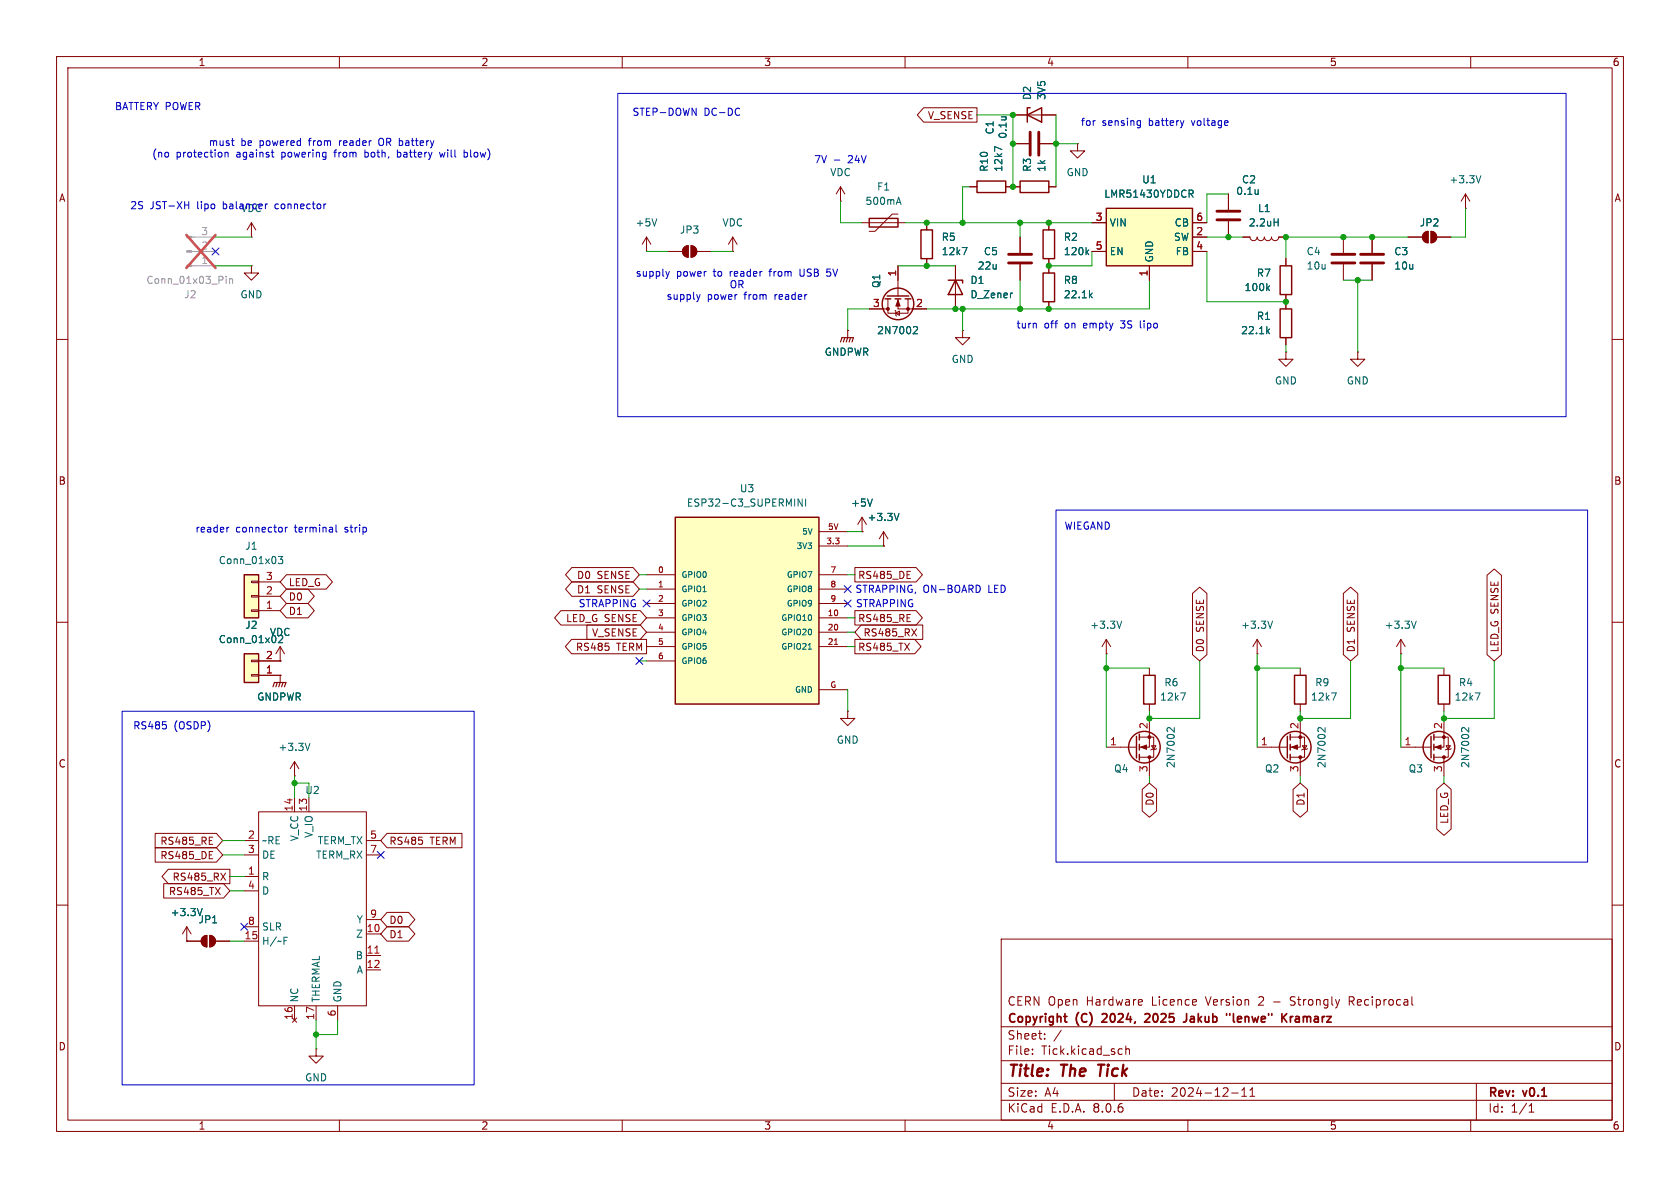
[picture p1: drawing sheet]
<svg xmlns="http://www.w3.org/2000/svg" width="297mm" height="210mm" viewBox="0 0 297 210" stroke-linecap="round" stroke-linejoin="round" font-family="sans-serif">
<g fill="none" stroke="#840000" stroke-width=".18">
<path d="M10 10h277v190h-277zM12 12h273v186h-273zM60 10v2M110 10v2M160 10v2M210 10v2M260 10v2M152.4 39.4h7.6M158.7 37.8h-1l-3 3.1h-1M171.4 33h1.3M177.8 33h2.5M179.1 20.3h7.6"/>
<path d="M179.1 25.4h2.8M183.9 25.4h2.8M185.4 33h1.3M185.4 39.4v1.2M190.5 25.4v1.3h1.3l-1.3 1.2-1.3-1.2h1.3M190.5 25.4h.1M217.2 34.3v2.8M217.2 39.1v2.8M259.1 36.8h.1M259.1 34.3l-.8 1.3M259.1 34.3v2.5M259.1 34.3l.7 1.3"/>
<path d="M10 60h2M118.1 44.5h2.5M120.9 43.7l.8-.3v2.1a1.02 1.02 0 0 1-1-.7 1.02 1.02 0 0 1 .2-1.1zM122.2 43.4a1.02 1.02 0 0 1 1 1.1 1.02 1.02 0 0 1-1 1zM123.2 44.5h2.5M149.9 58.4h.1M149.9 58.4v1.3M153.7 54.6h3.3M157 52.8v2.6h3.5v-2.6M158.2 54.9l.2 .1v.8l.1 .1M158.4 55.4l.6-.4v.8zM158.7 52.8v1.8h5.1"/>
<path d="M158.7 47v5.3M170.2 58.4v1.3h1.2l-1.2 1.3-1.3-1.3h1.3M170.2 58.4h.1M180.3 41.9v2.8M180.3 46.7v2.8M185.4 45.7v2.6M185.4 53.3v1.3M285 60h2M227.3 62.2v1.3h1.3l-1.3 1.3-1.2-1.3h1.2M227.3 62.2h.1M240 62.2v1.3h1.3l-1.3 1.3-1.2-1.3h1.2M240 62.2h.1"/>
<path d="M152.4 94h.1M152.4 91.4l-.8 1.3M152.4 91.4v2.6M152.4 91.4l.8 1.3M156.2 96.5h.1M156.2 94l-.8 1.3M156.2 94v2.5M156.2 94l.8 1.3M10 110h2M195.6 115.6h.1M195.6 113l-.8 1.3M195.6 113v2.6"/>
<path d="M195.6 113l.7 1.3M203.2 118.1v1.3M222.2 115.6h.1M222.2 113l-.7 1.3M222.2 113v2.6M222.2 113l.8 1.3M247.6 115.6h.1M247.6 113l-.7 1.3M247.6 113v2.6M247.6 113l.8 1.3M285 110h2M52.1 137.2h.1"/>
<path d="M52.1 134.6v2.6M52.1 134.6l-.8 1.3M52.1 134.6l.7 1.3M149.9 125.7v1.3h1.2l-1.2 1.3-1.3-1.3h1.3M149.9 125.7h.1M203.2 124.5v1.2M222.2 132.1h5.4M228.1 130.3h2.5v3.6h-2.5M229.9 127v5.1h-1.8M229.9 133.9v3.3M230.3 131.8h.7l-.4 .7zM231.1 132.3l-.1 .2h-.7l-.2 .1"/>
<path d="M10 160h2M43.2 154.9h2.5M43.2 148.6h2.5M43.2 151.1h2.5M43.2 157.5h2.5M45.7 143.5h19.1v34.3h-19.1zM52.1 141v2.5M54.6 141v2.5M64.8 148.6h2.5M64.8 151.1h2.5M285 160h2M33 166.4h.1"/>
<path d="M33 166.4h2.6M33 163.8l-.7 1.3M33 163.8v2.6M33 163.8l.8 1.3M35.9 165.7l.7-.3v2a1.02 1.02 0 0 1-1-.6 1.02 1.02 0 0 1 .3-1.1zM37.1 165.4a1.02 1.02 0 0 1 1 1 1.02 1.02 0 0 1-1 1zM38.1 166.4h2.5M43.2 166.4h2.5M43.2 163.8h2.5M52.1 177.8v2.5M55.9 177.8v2.5M59.7 177.8v2.5"/>
<path d="M64.8 165.1h2.5M64.8 168.9h2.5M64.8 171.5h2.5M64.8 162.6h2.5M177 166h108v32h-108zM201.7 176.7l.3 .4-.8 .1M201.9 177.6l-.2 .1M228.1 177.6l.2 .1M228.2 176.3l-.1 .2 .1 .3M238.5 177h.6M239.1 176.2h-.6v1.5M249.7 177.6l.1 .1"/>
<path d="M55.9 185.4v1.3h1.2l-1.2 1.3-1.3-1.3h1.3M55.9 185.4h.1M60 198v2M110 198v2M160 198v2M177 194.5h108M177 191.5h108M177 187.5h108M177 181.5h108M182.5 186.3v.1M182.5 185.5v.1M184.7 183.6v.1"/>
<path d="M184.7 182.8v.1M187.6 182.1l-1.3 2M197 191.5v3M198.2 185.4l.2 .1M198.4 186.3l-.2 .1M199 184.9v1.5M199 185.5l.2-.1 .4 .1 .1 .9M210 198v2M217.7 193.2h1.2M219.5 193.8h.9M219.5 192.7l.5-.4v1.5M221 193.8h.8"/>
<path d="M221 192.7l.4-.4v1.5M260 198v2M261 191.5v6.5M270.3 196.6h.9M270.3 195.5l.4-.4v1.5"/>
</g>
<path d="M194.1 188.2h1.2M194.7 188.2l-.3 2" fill="none" stroke="#840000" stroke-width=".4"/>
<g fill="none" stroke="#840000" stroke-width=".3">
<path d="M188.1 179.7h.5M194.9 179.3h-.1M195.6 179.8l-.8 .9h.9M203.1 179.3l-.5-.1-.2 .1M203.2 179.8l-.9 .9h1M209.8 179.2v1.1a.48 .48 0 0 1-.6 .4M210.6 179.7l-.1 .1M218.1 179.2v1.3l.2 .2M218.8 179.8v.8M228.1 179.7v1M228.6 179.7l-.3 .1-.2 .2M229.2 179.7l-.1 .1"/>
<path d="M188.5 180.7h.1M210.6 180.1a.29 .29 0 0 0-.2 .3 .29 .29 0 0 0 .2 .3M219.5 180l-.7 .2M229.2 180.1a.29 .29 0 0 0-.2 .3 .29 .29 0 0 0 .2 .3"/>
</g>
<g fill="none" stroke="#840000" stroke-width=".25">
<path d="M182.1 19.1h-.5v2.5M153.7 38.6h5v1.5h-5zM172.7 32h5.1v2h-5.1zM180.3 32h5.1v2h-5.1zM181.6 20.3l2.5-1.2v2.5zM156.5 52.8h1M156.8 52.3h3.9M158.2 52.8h1.1M160 52.8h1M184.4 48.3h2v5h-2zM184.4 40.6h2v5.1h-2zM202.2 119.4h2v5.1h-2z"/>
<path d="M227.6 130.2v3.8M228.1 129.8v1M228.1 131.6v1M228.1 133.4v1"/>
<circle cx="158.7" cy="53.7" r="2.79"/>
<circle cx="229" cy="132.1" r="2.79"/>
</g>
<path d="M149.4 59.7l-.3 .8M149.9 59.7l-.3 .8M150.4 59.7l-.3 .8M148.6 60.5l.2-.8h2.1l-.3 .8" fill="none" stroke="#840000" stroke-width=".2"/>
<path d="M182.1 23.4v4M183.6 23.4v4M215.1 38.9h4.1M215.1 37.3h4.1M178.3 46.5h4.1M178.3 45h4.1" fill="none" stroke="#840000" stroke-width=".51"/>
<g fill="none" stroke="#006464" stroke-width=".18">
<path d="M158.6 35.8h.6M158.9 34.9l.4 1.2M177 20.7h.9M177.1 26.4l-1.3-.5v.8M177.8 20.7h.1M222.4 33.5v.9M222.4 34.2v.1M261.8 31.1l-.4 1.2M161.7 57.7l.4 .1 .1 .3-.8 .9h.8M192.1 44.5l.4 .5M192.5 44.2l-.5 .5M192.7 52.2l.4 .4"/>
<path d="M193.1 51.8l-.5 .5M154.2 88.2l-.4 1.3M158.9 90.7l-.4 1.3M198.3 109.8l-.4 1.3M225 109.8l-.5 1.3M250.4 109.8l-.5 1.3M54.8 131.4l-.4 1.3M208.7 122.5h.9l-.6 1.3M234.3 128.6v.8l-.9-.8-.3 .1-.1 .5M35.7 160.6l-.4 1.3M50.2 165.7h.6"/>
</g>
<g fill="#840000" stroke="#840000" stroke-width=".18">
<path d="M158.7 53.1l.4 1h-.7z"/>
<path d="M122.2 43.4a1.02 1.02 0 0 1 1 1.1 1.02 1.02 0 0 1-1 1z"/>
<path d="M120.9 43.7l.8-.3v2.1a1.02 1.02 0 0 1-1-.7 1.02 1.02 0 0 1 .2-1.1z"/>
<path d="M37.1 165.4a1.02 1.02 0 0 1 1 1 1.02 1.02 0 0 1-1 1z"/>
<path d="M35.9 165.7l.7-.3v2a1.02 1.02 0 0 1-1-.6 1.02 1.02 0 0 1 .3-1.1z"/>
<path d="M228.3 132.1l1.1-.4v.8z"/>
<circle cx="160.5" cy="54.6" r=".25"/>
<circle cx="157" cy="54.6" r=".25"/>
<circle cx="229.9" cy="130.3" r=".25"/>
<circle cx="229.9" cy="133.9" r=".25"/>
</g>
<path d="M66.3 168.5h.7" fill="none" stroke="#a90000" stroke-width=".18"/>
<path d="M195.6 36.8h15.2v10.2h-15.2z" fill="#ffffc2"/>
<g fill="none" stroke="#840000" stroke-width=".25">
<path d="M195.6 36.8h15.2v10.2h-15.2zM226.3 54.6h2v5.1h-2zM226.3 47h2v5.1h-2zM254.3 119.4h2v5.1h-2zM200.9 130.2v3.8M201.4 129.8v1M201.4 131.6v1M201.4 133.4v1M253 130.2v3.8M253.5 129.8v1M253.5 131.6v1M253.5 133.4v1"/>
<circle cx="202.3" cy="132.1" r="2.79"/>
<circle cx="254.4" cy="132.1" r="2.79"/>
</g>
<g fill="none" stroke="#840000" stroke-width=".18">
<path d="M193 39.4h2.6M210.8 39.4h2.6M193 44.5h2.6M203.2 47v2.5M210.8 41.9h2.6M210.8 44.5h2.6M219.7 41.9h1.3a.64 .64 0 0 0 .6 .6 .64 .64 0 0 0 .6-.6 .64 .64 0 0 0 .7 .6 .64 .64 0 0 0 .6-.6 .64 .64 0 0 0 .7 .6 .64 .64 0 0 0 .6-.6 .64 .64 0 0 0 .6 .6 .64 .64 0 0 0 .7-.6h1.2M227.3 45.7v1.3M227.3 52.1v2.5M227.3 59.7v1.3M237.5 41.9v2.8M237.5 46.7v2.8"/>
<path d="M242.6 41.9v2.8M242.6 46.7v2.8M248.9 41.9h2.6M251.8 41.2l.7-.3v2a1.02 1.02 0 0 1-1-.6 1.02 1.02 0 0 1 .3-1.1zM253 40.9a1.02 1.02 0 0 1 1 1 1.02 1.02 0 0 1-1 1zM254 41.9h2.5M49.5 116.8h.1M49.5 114.3l-.7 1.3M49.5 114.3v2.5M49.5 114.3l.8 1.3M255.3 118.1v1.3M195.6 132.1h5.3"/>
<path d="M201.4 130.3h2.6v3.6h-2.6M203.2 127v5.1h-1.8M203.2 133.9v3.3M203.6 131.8h.7l-.3 .7zM204.5 132.3l-.2 .2h-.7l-.1 .1M247.6 132.1h5.4M253.5 130.3h2.5v3.6h-2.5M255.3 127v5.1h-1.8M255.3 124.5v1.2M255.3 133.9v3.3M255.7 131.8h.7l-.4 .7zM256.5 132.3l-.1 .2h-.7l-.2 .1"/>
</g>
<path d="M210.2 33.6h.5l.2 .2-.1 .4-.6 .1M210.5 34.3l.4 .6M225.2 39.3h.8M226 38.7v1.2M224.1 58.5l.3 .5M224.1 50.9l.3 .5M224.4 58.2l-.4 .4M224.4 50.5l-.4 .5M207.6 128.6v.8l-.9-.8-.3 .1-.1 .5M259.7 128.6v.8l-.9-.8-.3 .1-.1 .5M260.8 122.5h.8l-.5 1.3" fill="none" stroke="#006464" stroke-width=".18"/>
<g fill="#840000" stroke="#840000" stroke-width=".18">
<path d="M201.7 132.1l1-.4v.8z"/>
<path d="M251.8 41.2l.7-.3v2a1.02 1.02 0 0 1-1-.6 1.02 1.02 0 0 1 .3-1.1z"/>
<path d="M253 40.9a1.02 1.02 0 0 1 1 1 1.02 1.02 0 0 1-1 1z"/>
<path d="M253.7 132.1l1.1-.4v.8z"/>
<circle cx="203.2" cy="130.3" r=".25"/>
<circle cx="203.2" cy="133.9" r=".25"/>
<circle cx="255.3" cy="130.3" r=".25"/>
<circle cx="255.3" cy="133.9" r=".25"/>
</g>
<path d="M235.5 46.5h4M235.5 45h4M240.5 46.5h4.1M240.5 45h4.1" fill="none" stroke="#840000" stroke-width=".51"/>
<path d="M43.2 115.6h2.5v5.1h-2.5z" fill="#ffffc2"/>
<g fill="none" stroke="#840000" stroke-width=".18">
<path d="M44.4 39.4l-.7 1.2M44.4 39.4v2.5M44.4 39.4l.8 1.2M148.6 35.6h.1M148.6 33l-.8 1.3M148.6 33v2.6M148.6 33l.8 1.3M163.8 39.4v1.2M44.4 41.9h.1M44.4 47v1.3h1.3l-1.3 1.2-1.2-1.2h1.2M44.4 47h.1M114.3 44.5h.1"/>
<path d="M114.3 41.9l-.8 1.3M114.3 41.9v2.6M114.3 41.9l.8 1.3M129.5 44.5h.1M129.5 41.9l-.7 1.3M129.5 41.9v2.6M129.5 41.9l.8 1.3M163.8 45.7v1.3M44.4 116.7h1.3v.3h-1.3zM44.4 119.3h1.3v.2h-1.3zM45.7 119.4h3.8M45.7 116.8h3.8"/>
<path d="M49.5 119.4h.1M49.5 119.4v1.3M229.9 118.1v1.3M229.9 124.5v1.2"/>
</g>
<path d="M162.8 40.6h2v5.1h-2zM43.2 115.6h2.5v5.1h-2.5zM228.9 119.4h2v5.1h-2z" fill="none" stroke="#840000" stroke-width=".25"/>
<path d="M116.1 38.7l-.4 1.2M170.1 43.8h.9l-.6 1.2M49.9 112.9l-.7 .7h.8M235.4 122.5h.8l-.5 1.3" fill="none" stroke="#006464" stroke-width=".18"/>
<path d="M48.3 121.4l.2-.7h2l-.2 .7M49 120.7l-.2 .7M49.5 120.7l-.2 .7M50 120.7l-.2 .7" fill="none" stroke="#840000" stroke-width=".2"/>
<path d="M33.9 41.9h4.2M33.9 44.5h4.2M33.9 47h4.2" fill="none" stroke="#a1a1a1" stroke-width=".18"/>
<g fill="#a1a1a1" stroke="#a1a1a1" stroke-width=".18">
<path d="M33 41.8h.9v.2h-.9z"/>
<path d="M33 44.3h.9v.3h-.9z"/>
<path d="M33 46.9h.9v.2h-.9z"/>
</g>
<path d="M40 48.8v.2M40 49.3v.8M40.6 49.3v.8M40.6 49.4l.2-.1h.3v.8" fill="none" stroke="#989898" stroke-width=".18"/>
<path d="M32.9 41.5l5.2 5.9M38.1 41.5l-5.2 5.9" fill="none" stroke="#e75356" stroke-width=".46"/>
<path d="M43.2 101.6h2.5v7.6h-2.5z" fill="#ffffc2"/>
<path d="M168.9 47v7.6M44.4 102.7h1.3v.3h-1.3zM44.4 105.3h1.3v.2h-1.3zM44.4 107.8h1.3v.3h-1.3zM45.7 108h3.8M45.7 105.4h3.8M45.7 102.9h3.8" fill="none" stroke="#840000" stroke-width=".18"/>
<path d="M167.6 49.5h2.6v.5M168.9 49.5l1.3 2.6h-2.6zM43.2 101.6h2.5v7.6h-2.5z" fill="none" stroke="#840000" stroke-width=".25"/>
<path d="M178.9 51.8h.1M49.2 98.4h.8l-.4 .5 .3 .1v.5l-.2 .1-.5-.1" fill="none" stroke="#006464" stroke-width=".18"/>
<path d="M119.4 91.4h25.4v33.1h-25.4z" fill="#ffffc2"/>
<path d="M119.4 91.4h25.4v33.1h-25.4z" fill="none" stroke="#840000" stroke-width=".25"/>
<g fill="none" stroke="#840000" stroke-width=".18">
<path d="M163.3 19h9.4v2.6h-9.4l-1.1-1.3zM163.8 39.4v1.2M171.4 33h1.3M177.8 33h2.5M179.1 25.4h2.8M179.1 20.3h2.5M183.9 25.4h2.8M184.1 20.3h2.6M185.4 33h1.3M185.4 39.4v1.2M193 39.4h2.6M210.8 39.4h2.6"/>
<path d="M217.2 34.3v2.8M217.2 39.1v2.8M149.9 58.4h.1M153.7 54.6h2.5M158.7 47v2.5M161.3 54.6h2.5M163.8 45.7v1.3M168.9 47v2.5M168.9 52.1v2.5M180.3 41.9v2.8M180.3 46.7v2.8M185.4 45.7v2.6"/>
<path d="M185.4 53.3v1.3M193 44.5h2.6M203.2 47v2.5M210.8 41.9h2.6M210.8 44.5h2.6M219.7 41.9h1.3M226.1 41.9h1.2M227.3 45.7v1.3M227.3 52.1v2.5M227.3 59.7v1.3M242.6 41.9v2.8M242.6 46.7v2.8"/>
<path d="M248.9 41.9h2.6M254 41.9h2.5M144.8 96.5h5.1M144.8 94h5.1M152.4 94h.1M156.2 96.5h.1M45.7 116.8h3.8M45.7 119.4h3.8M49.5 116.8h.1M49.5 119.4h.1M50.6 106.7h3.9l1.1 1.3-1.1 1.2h-3.9l-1.1-1.2zM50.6 101.6h7.1l1.1 1.3-1.1 1.2h-7.1l-1.1-1.2z"/>
<path d="M50.6 104.1h3.9l1.1 1.3-1.1 1.3h-3.9l-1.1-1.3zM99.2 107.9h14l1.1 1.3-1.1 1.3h-14l-1.2-1.3zM101.1 113h13.2v2.6h-13.2l-1.2-1.3zM101.1 102.9h10.8l1.1 1.2-1.1 1.3h-10.8l-1.1-1.3zM101.1 100.3h10.8l1.1 1.3-1.1 1.3h-10.8l-1.1-1.3zM103.8 110.5h9.4l1.1 1.3-1.1 1.2h-9.4zM107.6 114.3v.5M114.3 101.6h5.1M114.3 104.1h5.1M114.3 109.2h5.1M114.3 106.7h5.1M114.3 111.8h5.1"/>
<path d="M114.3 114.3h5.1M114.3 116.8h5.1M144.8 101.6h5.1M144.8 104.1h5.1M144.8 109.2h5.1M144.8 106.7h5.1M144.8 111.8h5.1M144.8 114.3h5.1M151.1 100.3h10.9l1.1 1.3-1.1 1.3h-10.9zM151.1 113h10.6l1.1 1.3-1.1 1.3h-10.6zM151.1 107.9h10.9l1.1 1.3-1.1 1.3h-10.9zM152.2 110.5h10.9v2.5h-10.9l-1.1-1.2z"/>
<path d="M160.4 102.3h.6M160.4 101h.6M160.4 109.9h.6M160.4 108.6h.6M161.2 111.2l.8 1.2M162 111.2l-.8 1.2M210.8 104.9l1.3-1.1 1.3 1.1v10.8l-1.3 1.1-1.3-1.1zM237.5 104.9l1.3-1.1 1.2 1.1v10.8l-1.2 1.1-1.3-1.1zM262.9 101.7l1.3-1.1 1.2 1.1v14l-1.2 1.1-1.3-1.1zM144.8 121.9h5.1M201.9 139.5l1.3-1.1 1.3 1.1v3.9l-1.3 1.1-1.3-1.1zM228.6 139.5l1.3-1.1 1.2 1.1v3.9l-1.2 1.1-1.3-1.1z"/>
<path d="M254 139.5l1.3-1.1 1.2 1.1v7.1l-1.2 1.1-1.3-1.1zM27.4 149.9h10.9l1.1 1.2-1.1 1.3h-10.9zM27.4 147.3h10.9l1.1 1.3-1.1 1.3h-10.9zM28.9 156.2h10.6l1.1 1.3-1.1 1.3h-10.6zM29.8 153.7h10.8v2.5h-10.8l-1.2-1.3zM37 151.8h.6M37 150.5h.6M37 149.3h.6M37 148h.6M39 154.3l.9 1.3M39.9 154.3l-.9 1.3M68.4 147.3h13.3v2.6h-13.3l-1.1-1.3z"/>
<path d="M74.6 148.6v.5M33 166.4h.1M33 166.4h2.6M38.1 166.4h2.5M68.4 163.8h3.8l1.1 1.3-1.1 1.3h-3.8l-1.1-1.3zM68.4 161.3h3.8l1.1 1.3-1.1 1.2h-3.8l-1.1-1.2z"/>
</g>
<g fill="none" stroke="#006464" stroke-width=".18">
<path d="M177 20.7h.9M177.1 26.4l-1.3-.5v.8M177.8 20.7h.1M210.2 33.6h.5l.2 .2-.1 .4-.6 .1M210.5 34.3l.4 .6M222.4 33.5v.9M222.4 34.2v.1M225.2 39.3h.8M226 38.7v1.2M161.7 57.7l.4 .1 .1 .3-.8 .9h.8M170.1 43.8h.9l-.6 1.2M178.9 51.8h.1"/>
<path d="M192.1 44.5l.4 .5M192.5 44.2l-.5 .5M192.7 52.2l.4 .4M193.1 51.8l-.5 .5M224.1 58.5l.3 .5M224.1 50.9l.3 .5M224.4 58.2l-.4 .4M224.4 50.5l-.4 .5M141.8 88.2v1.3l-.7-1.3v1.3M142.4 88.2v1.3M154.2 88.2l-.4 1.3M158.9 90.7l-.4 1.3"/>
<path d="M49.9 112.9l-.7 .7h.8M142.9 114.8h.6M35.7 160.6l-.4 1.3"/>
</g>
<path d="M147.5 113.9h.6" fill="none" stroke="#a90000" stroke-width=".18"/>
<g fill="none" stroke="#0000c2" stroke-width=".18">
<path d="M109.2 16.5h167.7v57.2h-167.7zM122.3 19.1l.8 1.3v-1.3M130.5 19.1l.3 .1M32.6 36.2h.8M33.4 35.6v1.3M39.8 26.9v.9M39.8 27l.2-.1 .3 .1v.8M40.9 24.9h.5M41.1 25.7h.3M47.3 36.1h-.3M48.1 27.6l.3 .2M57.6 36.1h-.2"/>
<path d="M64.5 26.5v1.3M64.5 27.7l.1 .1M64.6 26.9l-.1 .1M67.1 24.5a.9 .9 0 0 0 0 1.2M70.3 27.7l.3 .1M70.3 26.5v1.3M77.7 26.9l.2 .9 .3-.6 .2 .6M82.1 27l.3-.1 .3 .3-.2 .5h-.4M82.1 26.5v1.3M130.8 20.3l-.3 .1M147.5 28.3h1M201.3 21.3l.3 .1"/>
<path d="M201.6 21.3v1.1l-.2 .2M201.6 22.1l-.3 .1M209.3 21.3l-.3 .9M117.7 48l.3 .8M118 48.8l-.1 .3M118.3 48l-.3 .8M123.2 52.1l.3 .8M123.5 52.9l-.2 .3M123.8 52.1l-.3 .8M141.4 47.6v1l.3 .2M146.2 47.6h.6M146.2 48.8h.4"/>
<path d="M146.6 48l-.4 .1M183.1 57.2l.1 .8M201.6 56.7v1.1l.2 .2M40.5 93.2l-.3 .1M50.4 93.2v.9M50.8 93.2l-.4 .3M59.4 92.8v1.1l.2 .2M186.7 90.2h94v62.2h-94zM173.2 103.8v.6M21.6 125.7h62.2v66.1h-62.2zM29.4 128.2v.5"/>
</g>
<g fill="none" stroke="#009600" stroke-width=".18">
<path d="M148.6 35.6v3.8h3.8M160 39.4h33M171.4 33h-1.2v6.4M172.7 20.3h6.4v12.7M180.3 39.4v2.5M186.7 25.4h3.8M186.7 20.3v12.7M217.2 34.3h-3.8v5.1M259.1 36.8v5.1h-2.6M38.1 47h6.3M38.1 41.9h6.3M114.3 44.5h3.8"/>
<path d="M125.7 44.5h3.8M153.7 54.6h-3.8v3.8M158.7 47h10.2M170.2 54.6v3.8M180.3 49.5v5.1M193 44.5v2.5h-7.6M203.2 49.5v5.1h-39.4M213.4 41.9h6.3M213.4 44.5v8.8h13.9M237.5 49.5h5.1M240 49.5v12.7M248.9 41.9h-21.6v3.8"/>
<path d="M227.3 61v1.2M149.9 94h2.5M149.9 96.5h6.3M113 104.1h1.3M113 116.8h1.3M113 101.6h1.3M149.9 101.6h1.2M149.9 111.8h1.2M149.9 109.2h1.2M149.9 114.3h1.2M195.6 118.1h7.6M195.6 115.6v16.5"/>
<path d="M212.1 116.8v10.2h-8.9v-1.3M222.2 115.6v16.5M222.2 118.1h7.7M238.8 116.8v10.2h-8.9v-1.3M247.6 118.1h7.7M247.6 115.6v16.5M264.2 116.8v10.2h-8.9v-1.3M52.1 137.2v3.8M52.1 138.4h2.5v2.6M149.9 121.9v3.8M203.2 137.2v1.2M229.9 137.2v1.2"/>
<path d="M255.3 137.2v1.2M39.4 148.6h3.8M39.4 151.1h3.8M40.6 157.5h2.6M40.6 154.9h2.6M40.6 166.4h2.6M55.9 180.3v5.1M59.7 180.3v2.6h-3.8"/>
</g>
<g fill="none" stroke="#000084" stroke-width=".18">
<path d="M37.5 43.8l1.2 1.3M38.7 43.8l-1.2 1.3M112.4 116.2l1.2 1.2M113.6 116.2l-1.2 1.2M113.7 106.1l1.2 1.2M114.9 106.1l-1.2 1.2M149.3 106.1l1.2 1.2M149.3 103.5l1.2 1.2M150.5 106.1l-1.2 1.2M150.5 103.5l-1.2 1.2M66.7 150.5l1.2 1.2M67.9 150.5l-1.2 1.2"/>
<path d="M42.6 163.2l1.2 1.2M43.8 163.2l-1.2 1.2"/>
</g>
<g fill="#009600" stroke="#009600" stroke-width=".18">
<circle cx="186.7" cy="25.4" r=".46"/>
<circle cx="185.4" cy="39.4" r=".46"/>
<circle cx="179.1" cy="33" r=".46"/>
<circle cx="180.3" cy="39.4" r=".46"/>
<circle cx="179.1" cy="25.4" r=".46"/>
<circle cx="185.4" cy="47" r=".46"/>
<circle cx="170.2" cy="39.4" r=".46"/>
<circle cx="185.4" cy="54.6" r=".46"/>
<circle cx="170.2" cy="54.6" r=".46"/>
<circle cx="168.9" cy="54.6" r=".46"/>
<circle cx="163.8" cy="47" r=".46"/>
<circle cx="163.8" cy="39.4" r=".46"/>
<circle cx="180.3" cy="54.6" r=".46"/>
<circle cx="179.1" cy="20.3" r=".46"/>
<circle cx="222.2" cy="118.1" r=".46"/>
<circle cx="229.9" cy="127" r=".46"/>
<circle cx="247.6" cy="118.1" r=".46"/>
<circle cx="255.3" cy="127" r=".46"/>
<circle cx="195.6" cy="118.1" r=".46"/>
<circle cx="203.2" cy="127" r=".46"/>
<circle cx="55.9" cy="182.9" r=".46"/>
<circle cx="227.3" cy="41.9" r=".46"/>
<circle cx="240" cy="49.5" r=".46"/>
<circle cx="237.5" cy="41.9" r=".46"/>
<circle cx="242.6" cy="41.9" r=".46"/>
<circle cx="217.2" cy="41.9" r=".46"/>
<circle cx="227.3" cy="53.3" r=".46"/>
<circle cx="52.1" cy="138.4" r=".46"/>
</g>
<g font-size="2.8" fill="#840000">
<text x="178" y="190.9">Title:</text>
<text x="187.7" y="190.9">The</text>
<text x="195" y="190.9">Tick</text>
</g>
<g font-size="2.1" fill="#840000">
<text x="178" y="178">CERN Open</text>
<text x="192.1" y="178">Hardware</text>
<text x="203.8" y="178">Licence</text>
<text x="213.5" y="178">Version</text>
<text x="222.9" y="178">2</text>
<text x="225.7" y="178">-</text>
<text x="228.8" y="178">Strongly</text>
<text x="239.3" y="178">Reciprocal</text>
<text x="178" y="184">Sheet:</text>
<text x="178" y="181.2">Copyright</text>
<text x="190.3" y="181.2">(C)</text>
<text x="195.6" y="181.2">2024,</text>
<text x="203.7" y="181.2">2025</text>
<text x="211.2" y="181.2">Jakub</text>
<text x="219.4" y="181.2">&quot;lenwe&quot;</text>
<text x="229.7" y="181.2">Kramarz</text>
<text x="178" y="186.7">File:</text>
<text x="184.1" y="186.7">Tick.kicad_sch</text>
<text x="178" y="196.9">KiCad</text>
<text x="178" y="194.1">Size:</text>
<text x="184.7" y="194.1">A4</text>
<text x="185.7" y="196.9">E.D.A.</text>
<text x="193.3" y="196.9">8.0.6</text>
<text x="200" y="194.1">Date:</text>
<text x="207" y="194.1">2024-12-11</text>
<text x="263" y="194.3">Rev:</text>
<text x="263" y="196.9">Id:</text>
<text x="267.1" y="196.9">1/1</text>
<text x="269.4" y="194.3">v0.1</text>
</g>
<g font-size="1.8" fill="#840000">
<text x="35" y="11.9">1</text>
<text x="85" y="11.9">2</text>
<text x="135" y="11.9">3</text>
<text x="185" y="11.9">4</text>
<text x="235" y="11.9">5</text>
<text x="285" y="11.9">6</text>
<text x="163.9" y="21.3">V_SENSE</text>
<text x="10.3" y="35.9">A</text>
<text x="285.3" y="35.9">A</text>
<text x="10.3" y="85.9">B</text>
<text x="285.3" y="85.9">B</text>
<text x="51" y="103.8">LED_G</text>
<text x="51" y="106.4">D0</text>
<text x="101.9" y="105.1">D1</text>
<text x="101.9" y="102.6">D0</text>
<text x="105.6" y="105.1">SENSE</text>
<text x="105.6" y="102.6">SENSE</text>
<text x="151.6" y="102.6">RS485_DE</text>
<text x="51" y="108.9">D1</text>
<text x="100" y="110.2">LED_G SENSE</text>
<text x="104.6" y="112.7">V_SENSE</text>
<text x="151.6" y="110.2">RS485_RE</text>
<text x="152.6" y="112.7">RS485_RX</text>
<text x="213" y="111.8" transform="rotate(-90 213 111.8)">SENSE</text>
<text x="239.7" y="111.8" transform="rotate(-90 239.7 111.8)">SENSE</text>
<text x="101.7" y="115.3">RS485</text>
<text x="109" y="115.3">TERM</text>
<text x="151.6" y="115.3">RS485_TX</text>
<text x="213" y="115.4" transform="rotate(-90 213 115.4)">D0</text>
<text x="239.7" y="115.4" transform="rotate(-90 239.7 115.4)">D1</text>
<text x="265.1" y="115.4" transform="rotate(-90 265.1 115.4)">LED_G SENSE</text>
<text x="10.3" y="135.9">C</text>
<text x="285.3" y="135.9">C</text>
<text x="204.2" y="142.5" transform="rotate(-90 204.2 142.5)">D0</text>
<text x="230.8" y="142.5" transform="rotate(-90 230.8 142.5)">D1</text>
<text x="28.2" y="149.5">RS485_RE</text>
<text x="68.7" y="149.5">RS485</text>
<text x="76" y="149.5">TERM</text>
<text x="256.2" y="145.7" transform="rotate(-90 256.2 145.7)">LED_G</text>
<text x="28.2" y="152.1">RS485_DE</text>
<text x="30.4" y="155.9">RS485_RX</text>
<text x="29.8" y="158.4">RS485_TX</text>
<text x="68.7" y="166.1">D1</text>
<text x="68.7" y="163.5">D0</text>
<text x="10.3" y="185.9">D</text>
<text x="285.3" y="185.9">D</text>
<text x="35" y="199.9">1</text>
<text x="85" y="199.9">2</text>
<text x="135" y="199.9">3</text>
<text x="185" y="199.9">4</text>
<text x="235" y="199.9">5</text>
<text x="285" y="199.9">6</text>
</g>
<g font-size="1.8" fill="#006464">
<text x="182.5" y="17.8" transform="rotate(-90 182.5 17.8)">D2</text>
<text x="185" y="17.8" transform="rotate(-90 185 17.8)">3V5</text>
<text x="175.9" y="23.9" transform="rotate(-90 175.9 23.9)">C1</text>
<text x="178.2" y="24.6" transform="rotate(-90 178.2 24.6)">0.1u</text>
<text x="146.7" y="31.3">VDC</text>
<text x="155" y="33.9">F1</text>
<text x="174.9" y="30.5" transform="rotate(-90 174.9 30.5)">R10</text>
<text x="177.4" y="30.5" transform="rotate(-90 177.4 30.5)">12k7</text>
<text x="182.5" y="30.5" transform="rotate(-90 182.5 30.5)">R3</text>
<text x="185" y="30.5" transform="rotate(-90 185 30.5)">1k</text>
<text x="188.5" y="31.3">GND</text>
<text x="195.1" y="35.2">LMR51430YDDCR</text>
<text x="201.8" y="32.6">U1</text>
<text x="218.4" y="34.6">0.1u</text>
<text x="219.5" y="32.6">C2</text>
<text x="256.1" y="32.6">+3.3V</text>
<text x="112.3" y="40.2">+5V</text>
<text x="120.1" y="41.5">JP3</text>
<text x="127.6" y="40.2">VDC</text>
<text x="152.9" y="36.4">500mA</text>
<text x="196.1" y="40.2">VIN</text>
<text x="207.6" y="40.2">CB</text>
<text x="220.7" y="40.2">2.2uH</text>
<text x="222.3" y="37.7">L1</text>
<text x="250.9" y="40.2">JP2</text>
<text x="166.4" y="42.8">R5</text>
<text x="166.4" y="45.3">12k7</text>
<text x="172.7" y="47.9">22u</text>
<text x="173.8" y="45.3">C5</text>
<text x="188" y="42.8">R2</text>
<text x="188" y="45.3">120k</text>
<text x="196.1" y="45.3">EN</text>
<text x="204.1" y="46.5" transform="rotate(-90 204.1 46.5)">GND</text>
<text x="207.4" y="42.8">SW</text>
<text x="207.8" y="45.3">FB</text>
<text x="230.9" y="45.3">C4</text>
<text x="230.9" y="47.9">10u</text>
<text x="246.4" y="45.3">C3</text>
<text x="246.4" y="47.9">10u</text>
<text x="42.4" y="52.9">GND</text>
<text x="155.8" y="51" transform="rotate(-90 155.8 51)">Q1</text>
<text x="171.5" y="50.4">D1</text>
<text x="171.5" y="52.9">D_Zener</text>
<text x="188" y="50.4">R8</text>
<text x="188" y="52.9">22.1k</text>
<text x="219.9" y="51.7">100k</text>
<text x="222.1" y="49.1">R7</text>
<text x="155" y="59.3">2N7002</text>
<text x="219.3" y="59.3">22.1k</text>
<text x="222.1" y="56.7">R1</text>
<text x="145.7" y="63.1">GNDPWR</text>
<text x="168.1" y="64.4">GND</text>
<text x="225.3" y="68.2">GND</text>
<text x="238" y="68.2">GND</text>
<text x="121.3" y="89.8">ESP32-C3_SUPERMINI</text>
<text x="130.7" y="87.2">U3</text>
<text x="150.4" y="89.8">+5V</text>
<text x="153.3" y="92.3">+3.3V</text>
<text x="38.6" y="99.9">Conn_01x03</text>
<text x="43.3" y="97.4">J1</text>
<text x="38.6" y="113.9">Conn_01x02</text>
<text x="43.3" y="111.4">J2</text>
<text x="47.6" y="112.6">VDC</text>
<text x="192.6" y="111.4">+3.3V</text>
<text x="219.3" y="111.4">+3.3V</text>
<text x="244.7" y="111.4">+3.3V</text>
<text x="45.4" y="124.1">GNDPWR</text>
<text x="205" y="124.1">12k7</text>
<text x="205.7" y="121.5">R6</text>
<text x="231.7" y="124.1">12k7</text>
<text x="232.4" y="121.5">R9</text>
<text x="257.1" y="124.1">12k7</text>
<text x="257.8" y="121.5">R4</text>
<text x="147.8" y="131.7">GND</text>
<text x="49.1" y="132.9">+3.3V</text>
<text x="196.9" y="136.8">Q4</text>
<text x="207.9" y="135.9" transform="rotate(-90 207.9 135.9)">2N7002</text>
<text x="223.5" y="136.8">Q2</text>
<text x="234.5" y="135.9" transform="rotate(-90 234.5 135.9)">2N7002</text>
<text x="248.9" y="136.8">Q3</text>
<text x="259.9" y="135.9" transform="rotate(-90 259.9 135.9)">2N7002</text>
<text x="53.9" y="140.6">U2</text>
<text x="46.2" y="149.5">~RE</text>
<text x="52.9" y="148.8" transform="rotate(-90 52.9 148.8)">V_CC</text>
<text x="55.5" y="148.2" transform="rotate(-90 55.5 148.2)">V_IO</text>
<text x="56.1" y="149.5">TERM_TX</text>
<text x="46.2" y="155.8">R</text>
<text x="46.2" y="152">DE</text>
<text x="55.8" y="152">TERM_RX</text>
<text x="46.2" y="158.3">D</text>
<text x="30.1" y="162.2">+3.3V</text>
<text x="35" y="163.4">JP1</text>
<text x="46.2" y="167.2">H/~F</text>
<text x="46.2" y="164.7">SLR</text>
<text x="62.8" y="166">Z</text>
<text x="63" y="163.4">Y</text>
<text x="62.8" y="169.8">B</text>
<text x="63" y="172.3">A</text>
<text x="52.9" y="177.3" transform="rotate(-90 52.9 177.3)">NC</text>
<text x="56.7" y="177.3" transform="rotate(-90 56.7 177.3)">THERMAL</text>
<text x="60.6" y="177.3" transform="rotate(-90 60.6 177.3)">GND</text>
<text x="53.8" y="191.4">GND</text>
</g>
<g font-size="1.8" fill="#0000c2">
<text x="20.2" y="19.7">BATTERY POWER</text>
<text x="111.7" y="20.7">STEP-DOWN</text>
<text x="124.4" y="20.7">DC-DC</text>
<text x="191" y="22.5">for</text>
<text x="194.8" y="22.5">sensing</text>
<text x="203.2" y="22.5">battery</text>
<text x="211" y="22.5">voltage</text>
<text x="26.8" y="28.1">(no</text>
<text x="31.1" y="28.1">protection</text>
<text x="36.8" y="26">must</text>
<text x="41.9" y="28.1">against</text>
<text x="42.6" y="26">be</text>
<text x="46" y="26">powered</text>
<text x="50" y="28.1">powering</text>
<text x="54.9" y="26">from</text>
<text x="59.6" y="28.1">from</text>
<text x="60.4" y="26">reader</text>
<text x="65.1" y="28.1">both,</text>
<text x="67.6" y="26">OR battery</text>
<text x="71.1" y="28.1">battery</text>
<text x="78.8" y="28.1">will</text>
<text x="83.3" y="28.1">blow)</text>
<text x="143.8" y="29.1">7V</text>
<text x="150" y="29.1">24V</text>
<text x="22.9" y="37.2">2S</text>
<text x="26.5" y="37.2">JST-XH</text>
<text x="34.9" y="37.2">lipo</text>
<text x="39.7" y="37.2">balancer</text>
<text x="42.5" y="37.7">VDC</text>
<text x="49.1" y="37.2">connector</text>
<text x="112.3" y="49.1">supply</text>
<text x="117.7" y="53.2">supply</text>
<text x="119.6" y="49.1">power</text>
<text x="125" y="53.2">power</text>
<text x="126.3" y="49.1">to</text>
<text x="128.9" y="51.2">OR</text>
<text x="129.3" y="49.1">reader</text>
<text x="131.7" y="53.2">from</text>
<text x="136.5" y="49.1">from</text>
<text x="137.2" y="53.2">reader</text>
<text x="142" y="49.1">USB</text>
<text x="147" y="49.1">5V</text>
<text x="179.6" y="58.3">turn</text>
<text x="184.6" y="58.3">off</text>
<text x="188.3" y="58.3">on</text>
<text x="191.8" y="58.3">empty</text>
<text x="198.6" y="58.3">3S</text>
<text x="202.2" y="58.3">lipo</text>
<text x="34.4" y="94.3">reader</text>
<text x="41.7" y="94.3">connector</text>
<text x="52.2" y="94.3">terminal</text>
<text x="61.2" y="94.3">strip</text>
<text x="188.1" y="93.8">WIEGAND</text>
<text x="102.2" y="107.5">STRAPPING</text>
<text x="151.1" y="105">STRAPPING,</text>
<text x="151.2" y="107.5">STRAPPING</text>
<text x="163.2" y="105">ON-BOARD</text>
<text x="174.8" y="105">LED</text>
<text x="23.5" y="129.1">RS485</text>
<text x="30.7" y="129.1">(OSDP)</text>
</g>
<g font-size="1.8" fill="#aaa">
<text x="35.5" y="41.7">3</text>
<text x="35.5" y="46.7">1</text>
<text x="35.5" y="44.2">2</text>
</g>
<g font-size="1.8" fill="#a90000">
<text x="193.6" y="39.1">3</text>
<text x="211.4" y="41.7">2</text>
<text x="211.4" y="39.1">6</text>
<text x="193.6" y="44.2">5</text>
<text x="211.4" y="44.2">4</text>
<text x="158.5" y="49" transform="rotate(-90 158.5 49)">1</text>
<text x="202.9" y="49" transform="rotate(-90 202.9 49)">1</text>
<text x="154.2" y="54.4">3</text>
<text x="161.9" y="54.4">2</text>
<text x="46.9" y="107.7">1</text>
<text x="46.9" y="105.2">2</text>
<text x="46.9" y="102.6">3</text>
<text x="46.9" y="119.1">1</text>
<text x="46.9" y="116.6">2</text>
<text x="196.1" y="131.8">1</text>
<text x="202.9" y="129" transform="rotate(-90 202.9 129)">2</text>
<text x="222.8" y="131.8">1</text>
<text x="229.6" y="129" transform="rotate(-90 229.6 129)">2</text>
<text x="248.2" y="131.8">1</text>
<text x="255" y="129" transform="rotate(-90 255 129)">2</text>
<text x="202.9" y="136.6" transform="rotate(-90 202.9 136.6)">3</text>
<text x="229.6" y="136.6" transform="rotate(-90 229.6 136.6)">3</text>
<text x="255" y="136.6" transform="rotate(-90 255 136.6)">3</text>
<text x="51.8" y="143.6" transform="rotate(-90 51.8 143.6)">14</text>
<text x="54.4" y="143.6" transform="rotate(-90 54.4 143.6)">13</text>
<text x="43.7" y="148.3">2</text>
<text x="65.3" y="148.3">5</text>
<text x="43.7" y="154.7">1</text>
<text x="43.7" y="150.9">3</text>
<text x="65.3" y="150.9">7</text>
<text x="43.7" y="157.2">4</text>
<text x="43.1" y="166.1">15</text>
<text x="43.7" y="163.6">8</text>
<text x="64.7" y="164.8">10</text>
<text x="65.3" y="162.3">9</text>
<text x="64.7" y="168.7">11</text>
<text x="64.7" y="171.2">12</text>
<text x="59.4" y="179.8" transform="rotate(-90 59.4 179.8)">6</text>
<text x="51.8" y="180.4" transform="rotate(-90 51.8 180.4)">16</text>
<text x="55.6" y="180.4" transform="rotate(-90 55.6 180.4)">17</text>
</g>
<g font-size="1.8" fill="#989898">
<text x="25.8" y="50.4">Conn_01x03_Pin</text>
<text x="32.5" y="52.9">J2</text>
</g>
<g font-size="1.4" fill="#006464">
<text x="141.7" y="94.7">5V</text>
<text x="140.7" y="97.3">3V3</text>
<text x="120.4" y="102.3">GPIO0</text>
<text x="120.4" y="104.9">GPIO1</text>
<text x="120.4" y="107.4">GPIO2</text>
<text x="139" y="102.3">GPIO7</text>
<text x="139" y="104.9">GPIO8</text>
<text x="139" y="107.4">GPIO9</text>
<text x="120.4" y="110">GPIO3</text>
<text x="120.4" y="112.5">GPIO4</text>
<text x="138" y="110">GPIO10</text>
<text x="138" y="112.5">GPIO20</text>
<text x="120.4" y="115">GPIO5</text>
<text x="120.4" y="117.6">GPIO6</text>
<text x="138" y="115">GPIO21</text>
<text x="140.4" y="122.7">GND</text>
</g>
<g font-size="1.4" fill="#a90000">
<text x="146.3" y="93.7">5V</text>
<text x="116.2" y="101.3">0</text>
<text x="146" y="96.3">3.3</text>
<text x="146.7" y="101.3">7</text>
<text x="116.2" y="103.9">1</text>
<text x="116.2" y="106.4">2</text>
<text x="146.7" y="103.9">8</text>
<text x="146.7" y="106.4">9</text>
<text x="116.2" y="109">3</text>
<text x="116.2" y="111.5">4</text>
<text x="146.2" y="109">10</text>
<text x="146.2" y="111.5">20</text>
<text x="116.2" y="114">5</text>
<text x="116.2" y="116.6">6</text>
<text x="146.2" y="114">21</text>
<text x="146.7" y="121.7">G</text>
</g>
</svg>
